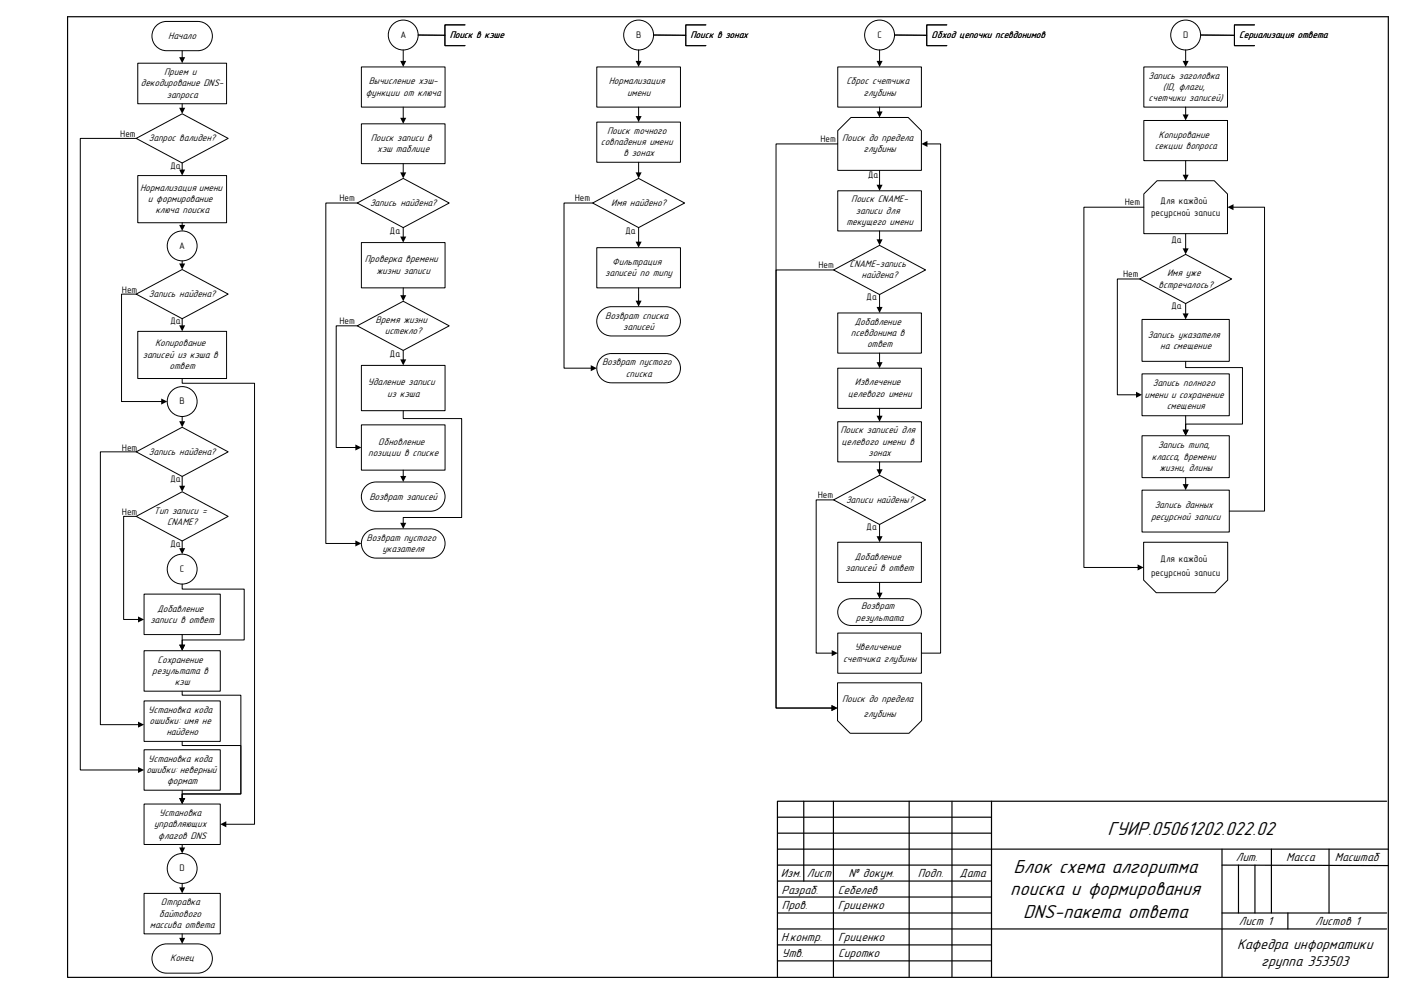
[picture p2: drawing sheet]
<svg xmlns="http://www.w3.org/2000/svg" width="420mm" height="297mm" viewBox="0 0 420 297" stroke-linecap="round" stroke-linejoin="round" font-family="sans-serif">
<g fill="none" stroke="#000" stroke-width=".35">
<path d="M20.2 5h394.8v287h-394.8zM240.3 239.4v23.8M249.1 239.4v52.4M271.8 239.4v52.4M284.6 239.4v52.4M296.4 239.4v52.4M414.5 239.4h-182.1v52.4M232.4 253.7h182.6M232.4 244.2h64M232.4 248.9h64M232.4 258.5h64M365.3 253.7v38.1"/>
<path d="M365.3 258.5l49.7 .1M370.2 258.5v14.3M375.1 258.5v14.3M380.1 253.7v19.1M397.3 253.7v19.1M232.4 277.5h182.1M232.4 272.8h64M232.4 263.2h64M232.4 268h64M365.3 272.8h49.2M385 272.8v4.7M232.4 282.3h64"/>
<path d="M232.4 287.1h64"/>
</g>
<path d="M41.2 18.9h26.5v12.1h-26.5z" fill-rule="evenodd" fill="#fff"/>
<path d="M41.2 18.9h26.5v12.1h-26.5z" fill="none" stroke="#000" stroke-width=".3"/>
<path d="M47 7.4a4.4 4.4 0 0 1 2.8-1h9.3a4.4 4.4 0 0 1 4.4 4.4 4.4 4.4 0 0 1-4.4 4.3h-9.3a4.4 4.4 0 0 1-4.1-2.8 4.4 4.4 0 0 1 1.3-4.9z" fill-rule="evenodd" fill="#fff"/>
<path d="M47 7.4a4.4 4.4 0 0 1 2.8-1h9.3a4.4 4.4 0 0 1 4.4 4.4 4.4 4.4 0 0 1-4.4 4.3h-9.3a4.4 4.4 0 0 1-4.1-2.8 4.4 4.4 0 0 1 1.3-4.9zM54.5 15.1v2.2" fill="none" stroke="#000" stroke-width=".3"/>
<path d="M53.6 17.1h1.8l-.9 1.8z" fill="#000"/>
<circle cx="120.5" cy="10.5" r="4.5" fill="#fff"/>
<g fill="none" stroke="#000" stroke-width=".3">
<path d="M125 10.5h8M139 7.4h-6v6.2h6"/>
<circle cx="120.5" cy="10.5" r="4.5"/>
</g>
<circle cx="354.4" cy="10.5" r="4.5" fill="#fff"/>
<circle cx="354.4" cy="10.5" r="4.5" fill="none" stroke="#000" stroke-width=".3"/>
<circle cx="190.9" cy="10.5" r="4.5" fill="#fff"/>
<g fill="none" stroke="#000" stroke-width=".3">
<path d="M195.4 10.5h9.6M211 7.4h-6v6.2h6"/>
<circle cx="190.9" cy="10.5" r="4.5"/>
</g>
<circle cx="262.9" cy="10.5" r="4.5" fill="#fff"/>
<g fill="none" stroke="#000" stroke-width=".3">
<path d="M267.4 10.5h9.6M283 7.4h-6v6.2h6M54.5 31v1.4"/>
<circle cx="262.9" cy="10.5" r="4.5"/>
</g>
<path d="M53.6 32.2h1.8l-.9 1.8z" fill="#000"/>
<path d="M40.7 41.3l13.8-7.3 13.7 7.3-13.7 7.4z" fill-rule="evenodd" fill="#fff"/>
<path d="M40.7 41.3l13.8-7.3 13.7 7.3-13.7 7.4zM54.5 48.7v2.2" fill="none" stroke="#000" stroke-width=".3"/>
<path d="M53.6 50.7h1.8l-.9 1.8z" fill="#000"/>
<path d="M41.2 52.5h26.5v14h-26.5z" fill-rule="evenodd" fill="#fff"/>
<path d="M41.2 52.5h26.5v14h-26.5zM54.5 66.5v.9" fill="none" stroke="#000" stroke-width=".3"/>
<path d="M53.6 67.2h1.8l-.9 1.8z" fill="#000"/>
<circle cx="54.5" cy="73.5" r="4.5" fill="#fff"/>
<g fill="none" stroke="#000" stroke-width=".3">
<path d="M40.7 41.3h-16.7v188.7h17.5"/>
<circle cx="54.5" cy="73.5" r="4.5"/>
</g>
<path d="M41.3 229.1l1.8 .9-1.8 .9z" fill="#000"/>
<path d="M40.7 87.9l13.8-7.4 13.7 7.4-13.7 7.3z" fill-rule="evenodd" fill="#fff"/>
<path d="M54.5 77.9v1M40.7 87.9l13.8-7.4 13.7 7.4-13.7 7.3zM40.7 87.9h-4.4v32.1h12.1M54.5 95.2v2.2" fill="none" stroke="#000" stroke-width=".3"/>
<path d="M53.6 78.7h1.8l-.9 1.8zM53.6 97.2h1.8l-.9 1.8zM48.2 119.1l1.8 .9-1.8 .9z" fill="#000"/>
<path d="M41.2 99h26.5v14.1h-26.5z" fill-rule="evenodd" fill="#fff"/>
<path d="M41.2 99h26.5v14.1h-26.5z" fill="none" stroke="#000" stroke-width=".3"/>
<circle cx="54.5" cy="120" r="4.5" fill="#fff"/>
<circle cx="54.5" cy="120" r="4.5" fill="none" stroke="#000" stroke-width=".3"/>
<path d="M40.7 135l13.8-7.4 13.7 7.4-13.7 7.3z" fill-rule="evenodd" fill="#fff"/>
<path d="M40.7 135l13.8-7.4 13.7 7.4-13.7 7.3zM40.7 135h-10.7v81.5h11.5M54.5 124.4v1.7M54.5 142.3v3.1" fill="none" stroke="#000" stroke-width=".3"/>
<path d="M53.6 125.8h1.8l-.9 1.8zM53.6 145.1h1.8l-.9 1.8zM41.3 215.6l1.8 .9-1.8 .9z" fill="#000"/>
<path d="M40.7 154.3l13.8-7.4 13.7 7.4-13.7 7.3z" fill-rule="evenodd" fill="#fff"/>
<path d="M40.7 154.3l13.8-7.4 13.7 7.4-13.7 7.3zM40.7 154.3h-3.7v30.8h4.5M54.5 161.6v2.4" fill="none" stroke="#000" stroke-width=".3"/>
<path d="M53.6 163.8h1.8l-.9 1.8zM41.3 184.2l1.8 .9-1.8 .9z" fill="#000"/>
<circle cx="54.5" cy="170" r="4.5" fill="#fff"/>
<circle cx="54.5" cy="170" r="4.5" fill="none" stroke="#000" stroke-width=".3"/>
<path d="M43.1 194.4h22.7v12.1h-22.7z" fill-rule="evenodd" fill="#fff"/>
<path d="M54.5 174.5v1.5h18.5v15.2h-18.5v1.6M43.1 194.4h22.7v12.1h-22.7z" fill="none" stroke="#000" stroke-width=".3"/>
<path d="M53.6 192.6h1.8l-.9 1.8z" fill="#000"/>
<path d="M108 20h25v12h-25z" fill-rule="evenodd" fill="#fff"/>
<path d="M108 20h25v12h-25z" fill="none" stroke="#000" stroke-width=".3"/>
<path d="M108 37h25v11.9h-25z" fill-rule="evenodd" fill="#fff"/>
<path d="M108 37h25v11.9h-25z" fill="none" stroke="#000" stroke-width=".3"/>
<path d="M106.8 60.7l13.7-7.4 13.8 7.4-13.8 7.3z" fill-rule="evenodd" fill="#fff"/>
<path d="M120.5 48.9v2.8M106.8 60.7l13.7-7.4 13.8 7.4-13.8 7.3zM106.8 60.7h-9.4v101.7h9.1M120.5 68v2.9" fill="none" stroke="#000" stroke-width=".3"/>
<path d="M119.6 51.5h1.8l-.9 1.8zM119.6 70.7h1.8l-.9 1.8zM106.2 161.5l1.8 .9-1.8 .9z" fill="#000"/>
<path d="M108 72.5h25v13.5h-25z" fill-rule="evenodd" fill="#fff"/>
<path d="M108 72.5h25v13.5h-25z" fill="none" stroke="#000" stroke-width=".3"/>
<path d="M106.8 97.3l13.7-7.3 13.8 7.3-13.8 7.4z" fill-rule="evenodd" fill="#fff"/>
<path d="M106.8 97.3l13.7-7.3 13.8 7.3-13.8 7.4zM106.8 97.3h-6.3v36.4h6M120.5 104.7v2.9" fill="none" stroke="#000" stroke-width=".3"/>
<path d="M119.6 107.4h1.8l-.9 1.8zM106.2 132.8l1.8 .9-1.8 .9z" fill="#000"/>
<path d="M108 109.2h25v13.5h-25z" fill-rule="evenodd" fill="#fff"/>
<path d="M108 109.2h25v13.5h-25z" fill="none" stroke="#000" stroke-width=".3"/>
<path d="M108 126.9h25v13.6h-25z" fill-rule="evenodd" fill="#fff"/>
<path d="M120.5 14.9v3.5M120.5 32v3.4M108 126.9h25v13.6h-25z" fill="none" stroke="#000" stroke-width=".3"/>
<path d="M119.6 18.2h1.8l-.9 1.8zM119.6 35.2h1.8l-.9 1.8z" fill="#000"/>
<path d="M109.1 145.6a4.4 4.4 0 0 1 3.3-1.6h16.3a4.4 4.4 0 0 1 4.3 4.4 4.4 4.4 0 0 1-4.3 4.3h-16.3a4.4 4.4 0 0 1-4-2.5 4.4 4.4 0 0 1 .7-4.6z" fill-rule="evenodd" fill="#fff"/>
<path d="M109.1 145.6a4.4 4.4 0 0 1 3.3-1.6h16.3a4.4 4.4 0 0 1 4.3 4.4 4.4 4.4 0 0 1-4.3 4.3h-16.3a4.4 4.4 0 0 1-4-2.5 4.4 4.4 0 0 1 .7-4.6z" fill="none" stroke="#000" stroke-width=".3"/>
<path d="M109.1 159.6a4.4 4.4 0 0 1 3.3-1.6h16.3a4.4 4.4 0 0 1 4.3 4.4 4.4 4.4 0 0 1-4.3 4.3h-16.3a4.4 4.4 0 0 1-4-2.5 4.4 4.4 0 0 1 .7-4.6z" fill-rule="evenodd" fill="#fff"/>
<path d="M120.5 122.7v2.4h17.5v29.5h-17.5v1.8M109.1 159.6a4.4 4.4 0 0 1 3.3-1.6h16.3a4.4 4.4 0 0 1 4.3 4.4 4.4 4.4 0 0 1-4.3 4.3h-16.3a4.4 4.4 0 0 1-4-2.5 4.4 4.4 0 0 1 .7-4.6zM120.5 140.5v1.9" fill="none" stroke="#000" stroke-width=".3"/>
<path d="M119.6 156.2h1.8l-.9 1.8zM119.6 142.2h1.8l-.9 1.8z" fill="#000"/>
<path d="M178.4 20h25v12h-25z" fill-rule="evenodd" fill="#fff"/>
<path d="M190.9 14.9v3.5M178.4 20h25v12h-25z" fill="none" stroke="#000" stroke-width=".3"/>
<path d="M190 18.2h1.8l-.9 1.8z" fill="#000"/>
<path d="M178.4 36.5h25v12h-25z" fill-rule="evenodd" fill="#fff"/>
<path d="M178.4 36.5h25v12h-25zM190.9 32v2.9" fill="none" stroke="#000" stroke-width=".3"/>
<path d="M190 34.7h1.8l-.9 1.8z" fill="#000"/>
<path d="M177.2 60.7l13.7-7.4 13.7 7.4-13.7 7.3z" fill-rule="evenodd" fill="#fff"/>
<path d="M190.9 48.5v3.2M177.2 60.7l13.7-7.4 13.7 7.4-13.7 7.3zM177.2 60.7h-8.6v49.3h8.2M190.9 68v4.4" fill="none" stroke="#000" stroke-width=".3"/>
<path d="M190 51.5h1.8l-.9 1.8zM190 72.2h1.8l-.9 1.8zM176.6 109.1l1.8 .9-1.8 .9z" fill="#000"/>
<path d="M179.9 106.7a4.4 4.4 0 0 1 2.9-1.1h16.2a4.4 4.4 0 0 1 4.4 4.4 4.4 4.4 0 0 1-4.4 4.4h-16.2a4.4 4.4 0 0 1-4.1-2.9 4.4 4.4 0 0 1 1.2-4.8z" fill-rule="evenodd" fill="#fff"/>
<path d="M179.9 106.7a4.4 4.4 0 0 1 2.9-1.1h16.2a4.4 4.4 0 0 1 4.4 4.4 4.4 4.4 0 0 1-4.4 4.4h-16.2a4.4 4.4 0 0 1-4.1-2.9 4.4 4.4 0 0 1 1.2-4.8z" fill="none" stroke="#000" stroke-width=".3"/>
<path d="M178.4 74h25v12h-25z" fill-rule="evenodd" fill="#fff"/>
<path d="M178.4 74h25v12h-25z" fill="none" stroke="#000" stroke-width=".3"/>
<path d="M179.4 93.2a4.4 4.4 0 0 1 3.4-1.6h16.2a4.4 4.4 0 0 1 4.4 4.4 4.4 4.4 0 0 1-4.4 4.4h-16.2a4.4 4.4 0 0 1-4-2.6 4.4 4.4 0 0 1 .6-4.6z" fill-rule="evenodd" fill="#fff"/>
<path d="M179.4 93.2a4.4 4.4 0 0 1 3.4-1.6h16.2a4.4 4.4 0 0 1 4.4 4.4 4.4 4.4 0 0 1-4.4 4.4h-16.2a4.4 4.4 0 0 1-4-2.6 4.4 4.4 0 0 1 .6-4.6zM190.9 86v4.1" fill="none" stroke="#000" stroke-width=".3"/>
<path d="M190 89.8h1.8l-.9 1.8z" fill="#000"/>
<path d="M250.4 20h25v12h-25z" fill-rule="evenodd" fill="#fff"/>
<path d="M262.9 14.9v3.5M250.4 20h25v12h-25z" fill="none" stroke="#000" stroke-width=".3"/>
<path d="M262 18.2h1.8l-.9 1.8z" fill="#000"/>
<path d="M250.4 39l4-3.9h17.1l3.9 3.9v11.9h-25z" fill-rule="evenodd" fill="#fff"/>
<path d="M250.4 39l4-3.9h17.1l3.9 3.9v11.9h-25zM262.9 32v1.5" fill="none" stroke="#000" stroke-width=".3"/>
<path d="M262 33.3h1.8l-.9 1.8z" fill="#000"/>
<path d="M250.4 57h25v12h-25z" fill-rule="evenodd" fill="#fff"/>
<path d="M250.4 57h25v12h-25zM250.4 43h-18.4v168.5h16.8M262.9 50.9v4.5" fill="none" stroke="#000" stroke-width=".3"/>
<path d="M262 55.2h1.8l-.9 1.8zM248.6 210.6l1.8 .9-1.8 .9z" fill="#000"/>
<path d="M249.2 80.7l13.7-7.4 13.8 7.4-13.8 7.3z" fill-rule="evenodd" fill="#fff"/>
<path d="M262.9 69v2.7M249.2 80.7l13.7-7.4 13.8 7.4-13.8 7.3zM249.2 80.7h-17.2v130.8h16.8M262.9 88v3.9" fill="none" stroke="#000" stroke-width=".3"/>
<path d="M262 71.5h1.8l-.9 1.8zM262 91.7h1.8l-.9 1.8zM248.6 210.6l1.8 .9-1.8 .9z" fill="#000"/>
<path d="M250.4 93.5h25v12h-25z" fill-rule="evenodd" fill="#fff"/>
<path d="M250.4 93.5h25v12h-25z" fill="none" stroke="#000" stroke-width=".3"/>
<path d="M250.4 110h25v12h-25z" fill-rule="evenodd" fill="#fff"/>
<path d="M250.4 110h25v12h-25zM262.9 105.5v2.9" fill="none" stroke="#000" stroke-width=".3"/>
<path d="M262 108.2h1.8l-.9 1.8z" fill="#000"/>
<path d="M250.4 204h25.1v11.3l-3.8 3.8h-17.6l-3.7-3.8z" fill-rule="evenodd" fill="#fff"/>
<path d="M250.4 204h25.1v11.3l-3.8 3.8h-17.6l-3.7-3.8z" fill="none" stroke="#000" stroke-width=".3"/>
<path d="M250.4 126h25v12h-25z" fill-rule="evenodd" fill="#fff"/>
<path d="M250.4 126h25v12h-25zM262.9 122v2.4" fill="none" stroke="#000" stroke-width=".3"/>
<path d="M262 124.2h1.8l-.9 1.8z" fill="#000"/>
<path d="M249.2 149.3l13.7-7.3 13.8 7.3-13.8 7.4z" fill-rule="evenodd" fill="#fff"/>
<path d="M262.9 138v2.4M249.2 149.3l13.7-7.3 13.8 7.3-13.8 7.4zM249.2 149.3h-5.2v45.8h4.8M262.9 156.7v3.7" fill="none" stroke="#000" stroke-width=".3"/>
<path d="M262 140.2h1.8l-.9 1.8zM262 160.2h1.8l-.9 1.8zM248.6 194.2l1.8 .9-1.8 .9z" fill="#000"/>
<path d="M251.6 180a4 4 0 0 1 2.8-1.1h17a4 4 0 0 1 4 4 4 4 0 0 1-4 4h-17a4 4 0 0 1-3.7-2.5 4 4 0 0 1 .9-4.4z" fill-rule="evenodd" fill="#fff"/>
<path d="M251.6 180a4 4 0 0 1 2.8-1.1h17a4 4 0 0 1 4 4 4 4 0 0 1-4 4h-17a4 4 0 0 1-3.7-2.5 4 4 0 0 1 .9-4.4z" fill="none" stroke="#000" stroke-width=".3"/>
<path d="M250.4 162h25v12h-25z" fill-rule="evenodd" fill="#fff"/>
<path d="M250.4 162h25v12h-25zM262.9 174v3.3" fill="none" stroke="#000" stroke-width=".3"/>
<path d="M262 177.1h1.8l-.9 1.8z" fill="#000"/>
<path d="M250.4 189.1h25v12h-25z" fill-rule="evenodd" fill="#fff"/>
<path d="M277 43h4.2v152.1h-5.8M250.4 189.1h25v12h-25z" fill="none" stroke="#000" stroke-width=".3"/>
<path d="M275.4 43l1.8-.9v1.8z" fill="#000"/>
<path d="M43.1 240.2h22.7v12.1h-22.7z" fill-rule="evenodd" fill="#fff"/>
<path d="M54.5 206.5v1.2h17.5v29.5h-17.5v1.4M43.1 240.2h22.7v12.1h-22.7z" fill="none" stroke="#000" stroke-width=".3"/>
<path d="M53.6 238.4h1.8l-.9 1.8z" fill="#000"/>
<circle cx="54.5" cy="259.5" r="4.5" fill="#fff"/>
<circle cx="54.5" cy="259.5" r="4.5" fill="none" stroke="#000" stroke-width=".3"/>
<path d="M43.1 224h22.7v12.1h-22.7z" fill-rule="evenodd" fill="#fff"/>
<path d="M43.1 224h22.7v12.1h-22.7z" fill="none" stroke="#000" stroke-width=".3"/>
<path d="M43.1 266.9h22.7v12.1h-22.7z" fill-rule="evenodd" fill="#fff"/>
<path d="M43.1 266.9h22.7v12.1h-22.7z" fill="none" stroke="#000" stroke-width=".3"/>
<path d="M47 283a4.4 4.4 0 0 1 2.8-1h9.3a4.4 4.4 0 0 1 4.4 4.4 4.4 4.4 0 0 1-4.4 4.3h-9.3a4.4 4.4 0 0 1-4.1-2.8 4.4 4.4 0 0 1 1.3-4.9z" fill-rule="evenodd" fill="#fff"/>
<path d="M47 283a4.4 4.4 0 0 1 2.8-1h9.3a4.4 4.4 0 0 1 4.4 4.4 4.4 4.4 0 0 1-4.4 4.3h-9.3a4.4 4.4 0 0 1-4.1-2.8 4.4 4.4 0 0 1 1.3-4.9z" fill="none" stroke="#000" stroke-width=".3"/>
<path d="M43.1 209.4h22.7v12.1h-22.7z" fill-rule="evenodd" fill="#fff"/>
<path d="M43.1 209.4h22.7v12.1h-22.7z" fill="none" stroke="#000" stroke-width=".3"/>
<path d="M43.1 177.5h22.7v12.1h-22.7z" fill-rule="evenodd" fill="#fff"/>
<path d="M358.9 10.5h10.1M375 7.4h-6v6.2h6M43.1 177.5h22.7v12.1h-22.7zM54.5 189.6v3.2M54.5 221.5v1.2h17.5v14.5h-17.5v1.4v-2.5M54.5 252.3v1.1M54.5 263.9v1.4M54.5 279v1.4" fill="none" stroke="#000" stroke-width=".3"/>
<path d="M53.6 192.6h1.8l-.9 1.8zM53.6 238.4h1.8l-.9 1.8zM53.6 253.2h1.8l-.9 1.8zM53.6 265.1h1.8l-.9 1.8zM53.6 280.2h1.8l-.9 1.8z" fill="#000"/>
<path d="M341.9 20h25v12h-25z" fill-rule="evenodd" fill="#fff"/>
<path d="M354.4 14.9v3.5M341.9 20h25v12h-25z" fill="none" stroke="#000" stroke-width=".3"/>
<path d="M353.5 18.2h1.8l-.9 1.8z" fill="#000"/>
<path d="M341.9 36h25v12h-25z" fill-rule="evenodd" fill="#fff"/>
<path d="M341.9 36h25v12h-25zM354.4 32v2.4" fill="none" stroke="#000" stroke-width=".3"/>
<path d="M353.5 34.2h1.8l-.9 1.8z" fill="#000"/>
<path d="M345.9 54h17.1l3.9 4v11.8h-25v-11.8z" fill-rule="evenodd" fill="#fff"/>
<path d="M345.9 54h17.1l3.9 4v11.8h-25v-11.8zM354.4 48v4.4" fill="none" stroke="#000" stroke-width=".3"/>
<path d="M353.5 52.2h1.8l-.9 1.8z" fill="#000"/>
<path d="M340.7 83.3l13.7-7.3 13.8 7.3-13.8 7.4z" fill-rule="evenodd" fill="#fff"/>
<path d="M354.4 69.8v4.6M340.7 83.3l13.7-7.3 13.8 7.3-13.8 7.4zM340.7 83.3h-6.7v34.7h5.8M354.4 90.7v3.2" fill="none" stroke="#000" stroke-width=".3"/>
<path d="M353.5 74.2h1.8l-.9 1.8zM353.5 93.6h1.8l-.9 1.8zM339.6 117.1l1.8 .9-1.8 .9z" fill="#000"/>
<path d="M341.4 95.4h26.1v12.6h-26.1z" fill-rule="evenodd" fill="#fff"/>
<path d="M341.4 95.4h26.1v12.6h-26.1z" fill="none" stroke="#000" stroke-width=".3"/>
<path d="M341.4 111.7h26.1v12.5h-26.1z" fill-rule="evenodd" fill="#fff"/>
<path d="M341.4 111.7h26.1v12.5h-26.1z" fill="none" stroke="#000" stroke-width=".3"/>
<path d="M341.4 130.2h26.1v12.5h-26.1z" fill-rule="evenodd" fill="#fff"/>
<path d="M354.4 108v1.8h17v16.9h-17v1.9v-4.4M341.4 130.2h26.1v12.5h-26.1z" fill="none" stroke="#000" stroke-width=".3"/>
<path d="M353.5 128.4h1.8l-.9 1.8z" fill="#000"/>
<path d="M341.4 146.4h26.1v12.6h-26.1z" fill-rule="evenodd" fill="#fff"/>
<path d="M341.4 146.4h26.1v12.6h-26.1zM354.4 142.7v2.2" fill="none" stroke="#000" stroke-width=".3"/>
<path d="M353.5 144.6h1.8l-.9 1.8z" fill="#000"/>
<path d="M341.9 162h25.1v11.3l-3.8 3.8h-17.6l-3.7-3.8z" fill-rule="evenodd" fill="#fff"/>
<path d="M341.9 61.9h-17.9v107.6h16.3M368.5 61.9h9.5v90.8h-10.5M120.5 86v2.4M54.5 113.1v1.4h21.6v131.8h-8.7M341.9 162h25.1v11.3l-3.8 3.8h-17.6l-3.7-3.8z" fill="none" stroke="#000" stroke-width=".3"/>
<path d="M366.9 61.9l1.8-.9v1.8zM119.6 88.2h1.8l-.9 1.8zM340.1 168.6l1.8 .9-1.8 .9zM65.8 246.3l1.8-.9v1.8z" fill="#000"/>
<g font-size="5.9">
<text x="331.1" y="249.3">ГУИР.05061202.022.02</text>
<text x="303" y="260.7">Блок схема алгоритма</text>
<text x="302" y="267.5">поиска и формирования</text>
<text x="305.9" y="274.2">DNS-пакета ответа</text>
</g>
<g font-size="4.5">
<text x="369.8" y="283.5">Кафедра информатики</text>
<text x="377" y="288.6">группа 353503</text>
</g>
<g font-size="3.7">
<text x="369.5" y="257.2">Лит.</text>
<text x="384.5" y="257.2">Масса</text>
<text x="399" y="257.3">Масштаб</text>
<text x="233.4" y="262.1">Изм.</text>
<text x="241.2" y="262.1">Лист</text>
<text x="253.6" y="261.9">№ докум.</text>
<text x="274.3" y="261.9">Подп.</text>
<text x="286.9" y="261.9">Дата</text>
<text x="233.6" y="267">Разраб.</text>
<text x="250.5" y="267">Себелев</text>
<text x="233.7" y="271.6">Пров.</text>
<text x="250.4" y="271.5">Гриценко</text>
<text x="233.5" y="281.1">Н.контр.</text>
<text x="250.5" y="281.2">Гриценко</text>
<text x="370.3" y="276.3">Лист 1</text>
<text x="393.2" y="276.3">Листов 1</text>
<text x="233.7" y="286">Утв.</text>
<text x="250.5" y="285.9">Сиротко</text>
</g>
<g font-size="3">
<text x="50.3" y="11.6">Начало</text>
<text x="134.4" y="11.4">Поиск в кэше</text>
<text x="206.4" y="11.4">Поиск в зонах</text>
<text x="278.5" y="11.4">Обход цепочки псевдонимов</text>
<text x="370.4" y="11.4">Сериализация ответа</text>
<text x="49.1" y="22.4">Прием и</text>
<text x="343.3" y="23.5">Запись заголовка</text>
<text x="42.1" y="25.8">декодирование DNS-</text>
<text x="49.9" y="29.2">запроса</text>
<text x="109.4" y="28.5">функции от ключа</text>
<text x="110.2" y="25.2">Вычисление хэш-</text>
<text x="182" y="25.2">Нормализация</text>
<text x="187.4" y="28.5">имени</text>
<text x="253" y="25.2">Сброс счетчика</text>
<text x="258.1" y="28.5">глубины</text>
<text x="347.6" y="26.8">(ID, флаги,</text>
<text x="343.4" y="30.2">счетчики записей)</text>
<text x="181.5" y="39.9">Поиск точного</text>
<text x="346.3" y="41.2">Копирование</text>
<text x="44.5" y="42.2">Запрос валиден?</text>
<text x="110.8" y="42.1">Поиск записи в</text>
<text x="112.7" y="45.5">хэш таблице</text>
<text x="179.6" y="43.3">совпадения имени</text>
<text x="186.3" y="46.7">в зонах</text>
<text x="251.8" y="42.2">Поиск до предела</text>
<text x="258.1" y="45.5">глубины</text>
<text x="345.2" y="44.5">секции вопроса</text>
<text x="41.9" y="57">Нормализация имени</text>
<text x="44.2" y="60.3">и формирование</text>
<text x="46.5" y="63.7">ключа поиска</text>
<text x="110.6" y="61.5">Запись найдена?</text>
<text x="182.7" y="61.5">Имя найдено?</text>
<text x="254.5" y="60.5">Поиск CNAME-</text>
<text x="255.9" y="63.9">записи для</text>
<text x="253" y="67.2">текущего имени</text>
<text x="109.1" y="78.4">Проверка времени</text>
<text x="112.5" y="81.8">жизни записи</text>
<text x="180.9" y="82.5">записей по типу</text>
<text x="183" y="79.2">Фильтрация</text>
<text x="253.9" y="79.8">CNAME-запись</text>
<text x="257.5" y="83.2">найдена?</text>
<text x="348.9" y="82.5">Имя уже</text>
<text x="44.5" y="88.7">Запись найдена?</text>
<text x="346.3" y="85.9">встречалось?</text>
<text x="180.9" y="95.2">Возврат списка</text>
<text x="112.3" y="96.5">Время жизни</text>
<text x="115" y="99.9">истекло?</text>
<text x="186.3" y="98.6">записей</text>
<text x="254.4" y="100.4">псевдонима в</text>
<text x="255.4" y="97">Добавление</text>
<text x="343.1" y="100.9">Запись указателя</text>
<text x="42.7" y="106.9">записей из кэша в</text>
<text x="46.4" y="103.5">Копирование</text>
<text x="259.2" y="103.8">ответ</text>
<text x="346.8" y="104.2">на смещение</text>
<text x="50.7" y="110.3">ответ</text>
<text x="180" y="109.2">Возврат пустого</text>
<text x="187.1" y="112.6">списка</text>
<text x="110" y="115.1">Удаление записи</text>
<text x="115.8" y="118.5">из кэша</text>
<text x="253.4" y="118.6">целевого имени</text>
<text x="255.6" y="115.2">Извлечение</text>
<text x="342.1" y="118.8">имени и сохранение</text>
<text x="344.6" y="115.4">Запись полного</text>
<text x="348.8" y="122.2">смещения</text>
<text x="251.2" y="129.5">Поиск записей для</text>
<text x="44.5" y="135.9">Запись найдена?</text>
<text x="110.1" y="136.3">позиции в списке</text>
<text x="113" y="132.9">Обновление</text>
<text x="251.6" y="132.9">целевого имени в</text>
<text x="259.6" y="136.3">зонах</text>
<text x="344.3" y="137.3">класса, времени</text>
<text x="346.2" y="133.9">Запись типа,</text>
<text x="346.6" y="140.7">жизни, длины</text>
<text x="110.4" y="149.2">Возврат записей</text>
<text x="46" y="153.4">Тип записи =</text>
<text x="252.9" y="150.2">Записи найдены?</text>
<text x="344.1" y="155.3">ресурсной записи</text>
<text x="345.2" y="151.9">Запись данных</text>
<text x="49.9" y="156.8">CNAME?</text>
<text x="109.6" y="161.5">Возврат пустого</text>
<text x="114.3" y="164.9">указателя</text>
<text x="255.4" y="167.2">Добавление</text>
<text x="252.8" y="170.6">записей в ответ</text>
<text x="46.9" y="182.7">Добавление</text>
<text x="255.9" y="185.4">результата</text>
<text x="257.4" y="182">Возврат</text>
<text x="45" y="186.1">записи в ответ</text>
<text x="47.1" y="197.9">Сохранение</text>
<text x="252" y="197.7">счетчика глубины</text>
<text x="255.5" y="194.3">Увеличение</text>
<text x="45.5" y="201.3">результата в</text>
<text x="52.2" y="204.7">кэш</text>
<text x="251.8" y="209.8">Поиск до предела</text>
<text x="44.3" y="212.9">Установка кода</text>
<text x="258.1" y="214.2">глубины</text>
<text x="44.7" y="216.3">ошибки: имя не</text>
<text x="49.7" y="219.7">найдено</text>
<text x="44.3" y="227.5">Установка кода</text>
<text x="43.8" y="230.9">ошибки: неверный</text>
<text x="49.9" y="234.3">формат</text>
<text x="47.6" y="243.7">Установка</text>
<text x="46.1" y="247.1">управляющих</text>
<text x="47.3" y="250.5">флагов DNS</text>
<text x="47.6" y="273.8">байтового</text>
<text x="48.1" y="270.5">Отправка</text>
<text x="44.8" y="277.2">массива ответа</text>
<text x="50.9" y="287.3">Конец</text>
</g>
<g font-size="2.8">
<text x="119.7" y="11.3">A</text>
<text x="190.1" y="11.3">B</text>
<text x="262.3" y="11.3">C</text>
<text x="353.7" y="11.3">D</text>
<text x="35.9" y="40.9">Нет</text>
<text x="245.3" y="42.4">Нет</text>
<text x="50.8" y="50.4">Да</text>
<text x="259.4" y="53.3">Да</text>
<text x="101.4" y="60.1">Нет</text>
<text x="171.8" y="60.1">Нет</text>
<text x="336.2" y="61.4">Нет</text>
<text x="344.1" y="64.4">ресурсной записи</text>
<text x="346.8" y="61.1">Для каждой</text>
<text x="116.5" y="69.9">Да</text>
<text x="186.9" y="69.9">Да</text>
<text x="53.6" y="74.3">A</text>
<text x="350.1" y="72.5">Да</text>
<text x="244.7" y="80.1">Нет</text>
<text x="335.7" y="82.8">Нет</text>
<text x="36.4" y="87.5">Нет</text>
<text x="259" y="89.7">Да</text>
<text x="350.1" y="92.4">Да</text>
<text x="50.8" y="96.9">Да</text>
<text x="101.4" y="96.8">Нет</text>
<text x="116.5" y="106.6">Да</text>
<text x="53.7" y="120.8">B</text>
<text x="36.4" y="134.6">Нет</text>
<text x="50.8" y="144">Да</text>
<text x="244.4" y="148.8">Нет</text>
<text x="36.4" y="153.9">Нет</text>
<text x="259" y="158.4">Да</text>
<text x="50.8" y="163.3">Да</text>
<text x="346.8" y="167.8">Для каждой</text>
<text x="53.8" y="170.9">С</text>
<text x="344.1" y="172.2">ресурсной записи</text>
<text x="53.7" y="260.3">D</text>
</g>
</svg>
